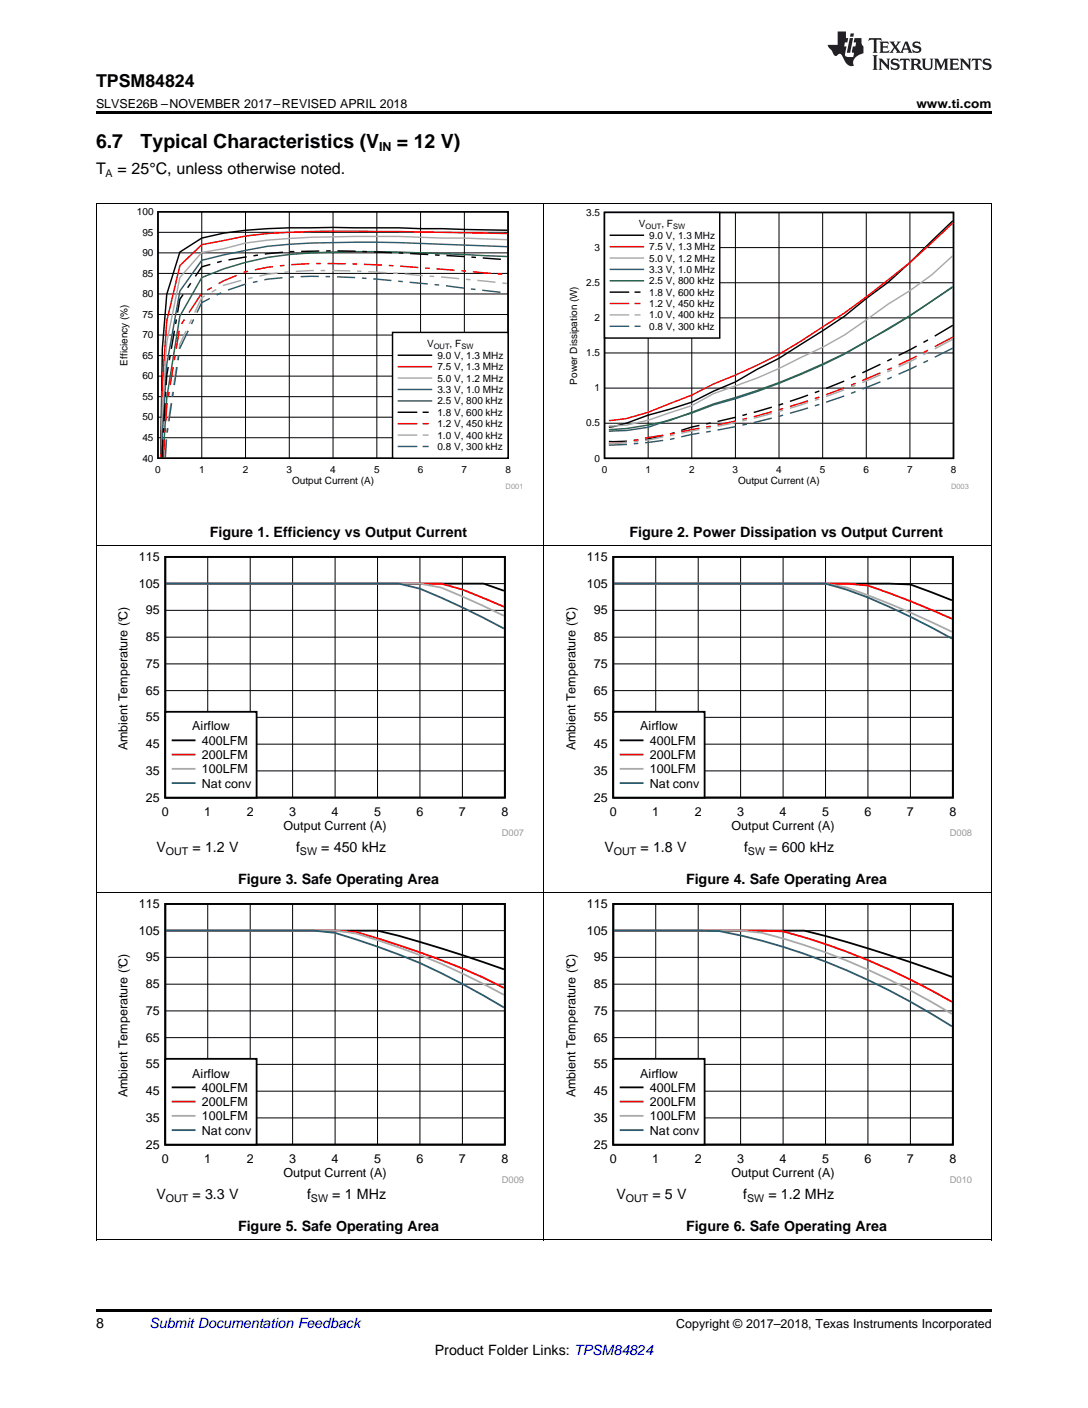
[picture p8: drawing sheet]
<svg xmlns="http://www.w3.org/2000/svg" width="216mm" height="279mm" viewBox="0 0 216 279" stroke-linecap="round" stroke-linejoin="round" font-family="sans-serif">
<path d="M19 246.1h.2zM196.7 246.1h.1zM19 259.7h177.8v.5h-177.8z" fill="#000"/>
<path d="M19.1 177.2v68.9M107.9 177.2v68.9M196.8 177.2v68.9M19 246h177.8" fill="none" stroke="#000" stroke-width=".2"/>
<path d="M22.9 178.4h81.1v56.3h-81.1z" fill-rule="evenodd" fill="#fff"/>
<path d="M32.8 179.4h67.4v47.7h-67.4zM33 184.7h41.9a255.6 255.6 0 0 1 25.1 7.7" fill="none" stroke="#000" stroke-width=".36"/>
<g fill="none" stroke="#000" stroke-width=".2">
<path d="M41.2 179.4v47.7M49.7 179.4v47.7M58.1 179.4v47.7M66.5 179.4v47.7M74.9 179.4v47.7M83.3 179.4v47.7M91.8 179.4v47.7M32.8 195.3h67.4M32.8 190h67.4M32.8 184.7h67.4M32.8 216.5h67.4M32.8 211.2h67.4"/>
<path d="M32.8 205.9h67.4M32.8 200.6h67.4M32.8 221.8h67.4"/>
</g>
<path d="M33 184.7h33.5l4.2 .3a190.4 190.4 0 0 1 25.3 9l4 2.1" fill="none" stroke="#f00" stroke-width=".36"/>
<path d="M33 184.7h33.5l4.2 .5a139.3 139.3 0 0 1 29.3 12.2" fill="none" stroke="#aaa" stroke-width=".36"/>
<path d="M33 184.7h29.3l4.2 .4a126.7 126.7 0 0 1 33.5 14.8" fill="none" stroke="#295c75" stroke-width=".36"/>
<path d="M32.8 210.1h18.1v17h-18.1z" fill-rule="evenodd" fill="#fff"/>
<path d="M32.8 210.1h18.1v17h-18.1zM34.3 215.8h4.3" fill="none" stroke="#000" stroke-width=".36"/>
<path d="M34.3 218.6h4.3" fill="none" stroke="#f00" stroke-width=".36"/>
<path d="M34.3 221.4h4.3" fill="none" stroke="#aaa" stroke-width=".36"/>
<path d="M34.3 224.3h4.3" fill="none" stroke="#295c75" stroke-width=".36"/>
<path d="M111.8 178.4h81.1v56.3h-81.1z" fill-rule="evenodd" fill="#fff"/>
<path d="M121.7 179.4h67.4v47.7h-67.4zM121.9 184.7h37.7a277.9 277.9 0 0 1 29.3 9.2" fill="none" stroke="#000" stroke-width=".36"/>
<g fill="none" stroke="#000" stroke-width=".2">
<path d="M130.1 179.4v47.7M138.6 179.4v47.7M147 179.4v47.7M155.4 179.4v47.7M163.8 179.4v47.7M172.2 179.4v47.7M180.7 179.4v47.7M121.7 195.3h67.4M121.7 190h67.4M121.7 184.7h67.4M121.7 216.5h67.4M121.7 211.2h67.4"/>
<path d="M121.7 205.9h67.4M121.7 200.6h67.4M121.7 221.8h67.4"/>
</g>
<path d="M121.9 184.7h29.3l4.2 .1a136.7 136.7 0 0 1 33.5 14" fill="none" stroke="#f00" stroke-width=".36"/>
<path d="M121.9 184.7h25.1l4.2 .4a134.3 134.3 0 0 1 37.7 16.1" fill="none" stroke="#aaa" stroke-width=".36"/>
<path d="M121.9 184.7l20.9 .1a130 130 0 0 1 46.1 18.9" fill="none" stroke="#295c75" stroke-width=".36"/>
<path d="M121.7 210.1h18.1v17h-18.1z" fill-rule="evenodd" fill="#fff"/>
<path d="M121.7 210.1h18.1v17h-18.1zM123.2 215.8h4.3" fill="none" stroke="#000" stroke-width=".36"/>
<path d="M123.2 218.6h4.3" fill="none" stroke="#f00" stroke-width=".36"/>
<path d="M123.2 221.4h4.3" fill="none" stroke="#aaa" stroke-width=".36"/>
<path d="M123.2 224.3h4.3" fill="none" stroke="#295c75" stroke-width=".36"/>
<path d="M19.1 108.3v68.9M107.9 108.3v68.9M196.8 108.3v68.9M19 177.2h177.8" fill="none" stroke="#000" stroke-width=".2"/>
<path d="M22.9 109.5h81.1v56.4h-81.1z" fill-rule="evenodd" fill="#fff"/>
<path d="M32.8 110.5h67.4v47.8h-67.4zM33 115.8h63l4 1.4" fill="none" stroke="#000" stroke-width=".36"/>
<g fill="none" stroke="#000" stroke-width=".2">
<path d="M32.8 115.8h67.4M41.2 110.5v47.8M49.7 110.5v47.8M58.1 110.5v47.8M66.5 110.5v47.8M74.9 110.5v47.8M83.3 110.5v47.8M91.8 110.5v47.8M32.8 137h67.4M32.8 131.7h67.4M32.8 126.4h67.4M32.8 121.1h67.4"/>
<path d="M32.8 153h67.4M32.8 147.7h67.4M32.8 142.3h67.4"/>
</g>
<path d="M33 115.8h54.5l4.3 1.2 8.2 3.4" fill="none" stroke="#f00" stroke-width=".36"/>
<path d="M33 115.8h50.3l4.2 .8 4.3 1.8 8.2 3.8" fill="none" stroke="#aaa" stroke-width=".36"/>
<path d="M33 115.8h46.1l4.2 1a168.5 168.5 0 0 1 16.7 7.9" fill="none" stroke="#295c75" stroke-width=".36"/>
<path d="M32.8 141.2h18.1v17.1h-18.1z" fill-rule="evenodd" fill="#fff"/>
<path d="M32.8 141.2h18.1v17.1h-18.1zM34.3 146.9h4.3" fill="none" stroke="#000" stroke-width=".36"/>
<path d="M34.3 149.7h4.3" fill="none" stroke="#f00" stroke-width=".36"/>
<path d="M34.3 152.6h4.3" fill="none" stroke="#aaa" stroke-width=".36"/>
<path d="M34.3 155.4h4.3" fill="none" stroke="#295c75" stroke-width=".36"/>
<path d="M111.8 109.5h81.1v56.4h-81.1z" fill-rule="evenodd" fill="#fff"/>
<path d="M121.7 110.5h67.4v47.8h-67.4zM121.9 115.8h54.5l4.3 .2 8.2 3.1" fill="none" stroke="#000" stroke-width=".36"/>
<g fill="none" stroke="#000" stroke-width=".2">
<path d="M121.7 115.8h67.4M130.1 110.5v47.8M138.6 110.5v47.8M147 110.5v47.8M155.4 110.5v47.8M163.8 110.5v47.8M172.2 110.5v47.8M180.7 110.5v47.8M121.7 137h67.4M121.7 131.7h67.4M121.7 126.4h67.4M121.7 121.1h67.4"/>
<path d="M121.7 153h67.4M121.7 147.7h67.4M121.7 142.3h67.4"/>
</g>
<path d="M121.9 115.8h46.1l4.2 .4a185.2 185.2 0 0 1 16.7 6.6" fill="none" stroke="#f00" stroke-width=".36"/>
<path d="M121.9 115.8h41.9l4.2 .8a194.4 194.4 0 0 1 20.9 8.8" fill="none" stroke="#aaa" stroke-width=".36"/>
<path d="M121.9 115.8h41.9a83 83 0 0 1 16.9 6.6l8.2 4.3" fill="none" stroke="#295c75" stroke-width=".36"/>
<path d="M121.7 141.2h18.1v17.1h-18.1z" fill-rule="evenodd" fill="#fff"/>
<path d="M121.7 141.2h18.1v17.1h-18.1zM123.2 146.9h4.3" fill="none" stroke="#000" stroke-width=".36"/>
<path d="M123.2 149.7h4.3" fill="none" stroke="#f00" stroke-width=".36"/>
<path d="M123.2 152.6h4.3" fill="none" stroke="#aaa" stroke-width=".36"/>
<path d="M123.2 155.4h4.3" fill="none" stroke="#295c75" stroke-width=".36"/>
<path d="M19.1 40.4v68M107.9 40.4v68M196.8 40.4v68M19 108.3h177.8" fill="none" stroke="#000" stroke-width=".2"/>
<path d="M23.4 41.2h80.2v55.8h-80.2z" fill-rule="evenodd" fill="#fff"/>
<g fill="none" stroke="#000" stroke-width=".29">
<path d="M31.3 42h69.5v48.9h-69.5zM36.3 58.4l-.6 1-.5 2.6M37.9 56.2l-.7 .9M41.7 52.5l-1.7 .5-1.2 1.8M44 51.8l-.9 .3M48.9 51l-3.6 .6M51.2 50.6l-.9 .2M56.2 50.1l-3.7 .3M58.4 49.9h-.9M63.4 49.8l-3.6 .1M65.6 49.8h-.9M67 49.8l3.6 .1"/>
<path d="M71.9 49.9h.9M74.2 50l3.6 .1M79.1 50.2h.9M81.4 50.3l3.6 .2M86.3 50.6h.9M88.6 50.7l3.6 .2M93.5 51l.9 .1M95.8 51.2l3.6 .3M100.7 45.7l-4.2-.1a831.4 831.4 0 0 0-39.1-.4 72.8 72.8 0 0 0-17.4 2l-4.3 2.8-2.6 8.4-.9 10.8-.3 21.6M32.9 77.8l-.1 .9M33.4 72.8l-.3 1.7-.1 1.9M33.8 70.6l-.2 .9"/>
<path d="M34.6 65.6l-.6 3.6M35 63.4l-.2 .9M32.3 87.2l-.1 3.6M32.5 85l-.1 .9M32.8 80l-.3 3.6"/>
</g>
<g fill="none" stroke="#000" stroke-width=".2">
<path d="M31.3 58.3h69.5M31.3 54.3h69.5M31.3 50.2h69.5M31.3 46.1h69.5M40 42v49M48.7 42v49M57.4 42v49M66.1 42v49M74.8 42v49M83.5 42v49M92.1 42v49M31.3 78.7h69.5"/>
<path d="M31.3 74.6h69.5M31.3 70.6h69.5M31.3 66.5h69.5M31.3 62.4h69.5M31.3 86.9h69.5M31.3 82.8h69.5"/>
</g>
<g fill="none" stroke="#f00" stroke-width=".29">
<path d="M39.9 58.4l-2.4 3.6M42 57.1l-.9 .5M47 54.6l-2.6 1.1-1 .6M49.2 53.8l-.9 .3M54.2 52.9l-3.6 .7M56.4 52.7l-.9 .1M61.4 52.3l-3.6 .2M62.7 52.3h.9M65 52.3h3.6M69.9 52.4h.9M72.2 52.5l3.6 .1M77.2 52.7h.9"/>
<path d="M79.4 52.8l3.6 .3M84.4 53.2l.9 .1M86.6 53.4l3.6 .2M91.6 53.7l.9 .1M93.8 53.9l3.6 .3M98.8 54.3l.9 .1M100.7 46.3h-4.2a941.7 941.7 0 0 0-34.8-.4 77.6 77.6 0 0 0-17.3 1.8l-4.4 .9-4.3 4.1-2.6 11-.9 12.6-.3 14.5M33.6 77.8l-.2 .9M34.4 72.8l-.6 3.6M34.7 70.6l-.1 .9M35.6 65.6l-.6 3.6M36.6 63.4l-.6 .9"/>
<path d="M32.7 87.2l-.3 3.6M32.8 85v.9M33.2 80l-.3 3.6"/>
</g>
<g fill="none" stroke="#aaa" stroke-width=".29">
<path d="M40.7 58.7l-.7 .4-1.4 2.9M42.9 57.5l-.9 .5M47.9 55.6l-3.6 1.1M50.1 55.1l-.9 .2M55.1 54.2l-2 .2-1.6 .4M57.3 53.9l-.9 .1M62.3 53.7l-3.6 .2M63.6 53.7h.9M65.9 53.7l3.6 .1M70.8 53.8h.9M73.1 53.9l3.6 .2M78.1 54.2h.8"/>
<path d="M80.3 54.4l3.6 .3M85.3 54.8l.9 .1M87.5 55l3.6 .3M92.5 55.4l.9 .1M94.7 55.6l3.6 .4M99.7 56.2l.9 .1M100.7 47.6l-8.6-.4h-4.3a284.9 284.9 0 0 0-34.7 .5l-4.4 .5-4.3 1.2-4.4 .7-4.3 5-2.6 12.9-.9 13.7-.2 9.1M34.3 77.8l-.2 .9M35 72.8l-.5 3.6M35.4 70.6l-.2 .9M36.9 65.6l-1.2 2.7-.1 .9M38 63.4l-.4 .9"/>
<path d="M33 87.2l-.3 3.6M33.2 85l-.1 .9M33.9 80l-.5 3.6"/>
</g>
<g fill="none" stroke="#295c75" stroke-width=".29">
<path d="M41.6 59.2l-1.6 .8-.9 2M43.9 58.1l-.9 .4M48.8 56.3l-3.6 1.2M51.1 55.8l-.9 .2M56.1 55.1l-3.7 .4M58.3 55h-.9M63.3 54.9h-3.6M64.6 54.9h.9M66.9 54.9l3.6 .2M71.8 55.2h.9M74.1 55.3l3.6 .4M79 55.8l.9 .1"/>
<path d="M81.3 56l3.6 .3M86.2 56.5l.9 .1M88.5 56.7l3.6 .5M93.4 57.3l1 .1M95.7 57.6l3.6 .4M100.7 58.1h.1M100.7 49a609.7 609.7 0 0 0-34.6-.9 89.1 89.1 0 0 0-21.7 2.5l-4.4 1.1-4.3 6.1-2.6 14.6-.9 13.8-.1 4.6M34.4 77.8l-.1 .9M35.1 72.8l-.5 3.6M35.5 70.6l-.2 .9M37.3 65.6l-1.6 3.6M38.4 63.4l-.4 .9"/>
<path d="M33 87.2l-.2 3.6M33.3 85l-.1 .9M34 80l-.5 3.6"/>
</g>
<path d="M100.7 50.9a529.9 529.9 0 0 0-34.6-.9 69.2 69.2 0 0 0-21.7 3.4l-4.4 1.7-4.3 7.6-2.6 16.3-.7 11.8" fill="none" stroke="#286b49" stroke-width=".29"/>
<path d="M77.9 66h22.9v24.9h-22.9z" fill-rule="evenodd" fill="#fff"/>
<path d="M77.9 66h22.9v24.9h-22.9zM79.1 70.5h6.5M79.1 81.8h3.6M84 81.8h.9" fill="none" stroke="#000" stroke-width=".29"/>
<path d="M79.1 72.8h6.5M79.1 84.1h3.6M84 84.1h.9" fill="none" stroke="#f00" stroke-width=".29"/>
<path d="M79.1 75h6.5M79.1 86.3h3.6M84 86.3h.9" fill="none" stroke="#aaa" stroke-width=".29"/>
<path d="M79.1 77.3h6.5M79.1 88.6h3.6M84 88.6h.9" fill="none" stroke="#295c75" stroke-width=".29"/>
<path d="M79.1 79.5h6.5" fill="none" stroke="#286b49" stroke-width=".29"/>
<path d="M112.6 41.4h79.6v55.6h-79.6z" fill-rule="evenodd" fill="#fff"/>
<g fill="none" stroke="#000" stroke-width=".29">
<path d="M120 42.2h69.2v48.8h-69.2zM189.1 43.8l-8.5 8.3-4.4 3.9-4.3 3.2-4.3 3.6-13 8.3-4.3 2.2-4.4 2.5-4.3 1.8-4.3 2.2-4.4 1.4-4.3 1.2-4.3 1.6-3.5 .8M160.3 78.4l-3.5 1.2M162.6 77.6l-.9 .3M167.5 75.6l-3.6 1.5M169.8 74.6l-.9 .4M174.7 72.3l-3.6 1.7M177 71.2l-.9 .4M181.9 68.7l-3.6 1.8M184.1 67.5l-.9 .4M189.1 64.6l-3.6 2.1M124.4 87.5l-3.6 .1"/>
<path d="M126.7 87.3l-.9 .1M131.6 86.4l-3.6 .7M133.9 85.8l-.9 .3M138.8 84.4l-3.6 1M141 83.9l-.9 .2M146 82.8l-3.6 .8M148.2 82.2l-.9 .2M153.2 80.8l-3.6 1M155.4 80.1l-.9 .3"/>
</g>
<g fill="none" stroke="#000" stroke-width=".2">
<path d="M120 56.1h69.2M120 49.1h69.2M128.6 42.2v48.8M137.3 42.2v48.8M145.9 42.2v48.8M154.6 42.2v48.8M163.2 42.2v48.8M171.9 42.2v48.8M180.6 42.2v48.8M120 77h69.2M120 70h69.2M120 63.1h69.2"/>
<path d="M120 84h69.2"/>
</g>
<g fill="none" stroke="#f00" stroke-width=".29">
<path d="M189.1 44.3a160.1 160.1 0 0 1-21.5 17.8l-4.4 2.8a90.5 90.5 0 0 1-21.6 11.3l-4.3 2.2-8.7 3.4-4.3 1.3-3.5 .4M160.3 79.5l-3.5 1.2M162.6 78.8l-.9 .3M167.5 77l-3.6 1.3M169.8 76.1l-.9 .3M174.7 74l-3.6 1.5M177 73l-.9 .4M181.9 70.7l-3.6 1.7M184.1 69.5l-.9 .5M189.1 66.9l-3.6 1.9M124.4 87.7l-3.6 .3M126.7 87.2l-.9 .2"/>
<path d="M131.6 86.4l-3.6 .6M133.9 86l-.9 .2M138.8 85l-3.6 .7M141 84.6l-.9 .1M146 83.6l-3.6 .7M148.2 83l-.9 .2M153.2 81.7l-3.6 1M155.4 81.1l-.9 .2"/>
</g>
<g fill="none" stroke="#aaa" stroke-width=".29">
<path d="M189.1 50.7l-4.2 3.9-4.3 3.1-4.4 2.7-8.6 6.1-4.4 2.4-4.3 2a98.5 98.5 0 0 1-17.3 7.2l-4.3 2.4-8.7 2.9-4.3 1-3.5 .1M160.3 79.9l-3.5 1.1M162.6 79.1l-.9 .3M167.5 77.4l-3.6 1.3M169.8 76.4l-.9 .4M174.7 74.4l-3.6 1.5M177 73.4l-.9 .4M181.9 71.1l-3.6 1.7M184.1 69.9l-.9 .5M189.1 67.3l-3.6 1.9M124.4 87.8l-3.6 .2M126.7 87.6l-.9 .1"/>
<path d="M131.6 86.7l-3.6 .7M133.9 86.3l-.9 .1M138.8 85.2l-3.6 .8M141 84.9l-.9 .1M146 83.8l-3.6 .8M148.2 83.3l-.9 .2M153.2 82l-3.6 1M155.4 81.4l-.9 .3"/>
</g>
<g fill="none" stroke="#295c75" stroke-width=".29">
<path d="M189.1 56.9a199.9 199.9 0 0 1-21.5 13.4 135.7 135.7 0 0 1-26 10l-4.3 1.7-4.4 1.3a31 31 0 0 1-12.1 2.3M167.5 78.6l-3.6 1.2M169.8 77.7l-.9 .4M174.7 75.8l-3.6 1.4M177 74.9l-.9 .3M181.9 72.6l-3.6 1.7M184.1 71.5l-.9 .5M189.1 69.1l-3.6 1.8M124.4 88.2l-3.6 .1M126.7 88l-.9 .1M131.6 87.4l-3.6 .5M133.9 87l-.9 .2"/>
<path d="M138.8 86l-3.6 .7M141 85.6l-.9 .1M146 84.7l-3.6 .6M148.2 84.2l-.9 .2M153.2 83l-3.6 .9M155.4 82.4l-.9 .2M160.3 81l-3.5 1M162.6 80.3l-.9 .2"/>
</g>
<path d="M189.1 57a168.2 168.2 0 0 1-25.9 15.2 130.7 130.7 0 0 1-21.6 8l-8.7 3.2a49.7 49.7 0 0 1-12.1 1.9" fill="none" stroke="#286b49" stroke-width=".29"/>
<path d="M120 42.2h22.8v24.9h-22.8z" fill-rule="evenodd" fill="#fff"/>
<path d="M120 42.2h22.8v24.9h-22.8zM121.1 46.7h6.6M121.1 58h3.6M126.1 58h.9" fill="none" stroke="#000" stroke-width=".29"/>
<path d="M121.1 48.9h6.6M121.1 60.2h3.6M126.1 60.2h.9" fill="none" stroke="#f00" stroke-width=".29"/>
<path d="M121.1 51.2h6.6M121.1 62.5h3.6M126.1 62.5h.9" fill="none" stroke="#aaa" stroke-width=".29"/>
<path d="M121.1 53.5h6.6M121.1 64.7h3.6M126.1 64.7h.9" fill="none" stroke="#295c75" stroke-width=".29"/>
<path d="M121.1 55.7h6.6" fill="none" stroke="#286b49" stroke-width=".29"/>
<path d="M19 40.4h177.8" fill="none" stroke="#000" stroke-width=".2"/>
<path d="M19 22h177.8v.5h-177.8z" fill="#000"/>
<g fill="#231f20">
<path d="M172.5 7.6l-.1 .5 .4-.2h.6v.1v2.1l-.2 .4h.9l-.2-.4v-2.1l.1-.1h.5l.5 .2-.2-.5zM174.5 8.3l.2 .3v1.5l-.2 .4h1.8l.2-.6a1.04 1.04 0 0 1-1.3 .2v-.7h.6l.3 .2v-.6l-.3 .2h-.6v-.6l.8-.1 .4 .3-.2-.5zM176.5 8.3l.9 1.1-.9 1.1h.8l-.2-.2 .4-.7 .5 .7-.2 .2h1.5l-.2-.2 .2-.4h.9l.1 .4-.2 .2h1l-.3-.3-.7-1.9h-.5l-.9 2-.8-1 .9-1h-.8l.1 .3-.4 .5-.3-.6 .1-.2zM179.7 8.6l.4 1h-.7zM181.3 8.4a.63 .63 0 0 0-.2 .7 .63 .63 0 0 0 .6 .4l.6 .2 .1 .2a.75 .75 0 0 1-.7 .4 .75 .75 0 0 1-.6-.5l.1 .7 .1-.1a1.11 1.11 0 0 0 1.5-.6 1.13 1.13 0 0 0-1.2-.8l-.1-.4a1.04 1.04 0 0 1 1.2 .2l-.2-.5-.2 .1-.4-.2zM173.2 10.9l.2 .4v2.2l-.2 .4h1l-.3-.4v-2.2l.3-.4zM174.3 11.6l.3 .4v1.5l-.3 .4h.8l-.2-.4v-1.3l1.5 1.7v-1.9l.2-.4h-.7l.2 .4v.9l-1.1-1.3zM177 11.8a.62 .62 0 0 0-.2 .7 .62 .62 0 0 0 .6 .4l.6 .1 .1 .3a.76 .76 0 0 1-.7 .3 .76 .76 0 0 1-.7-.4l.2 .7 .1-.1a1.11 1.11 0 0 0 1.5-.6 1.13 1.13 0 0 0-1.2-.8l-.1-.4a1.04 1.04 0 0 1 1.2 .2l-.2-.6-.2 .1-.5-.1zM178.7 11.6l-.2 .6a.61 .61 0 0 1 .8-.3v1.6l-.2 .4h.9l-.2-.4v-1.6a.63 .63 0 0 1 .7 .3l-.1-.6zM180.6 11.6l.3 .4v1.5l-.3 .4h1l-.2-.2-.1-.8 .6 .2a.76 .76 0 0 0 1.2 .7l-1-1a.58 .58 0 0 0 .6-.5 .58 .58 0 0 0-.5-.6zM181.4 11.9h.1a.45 .45 0 0 1 .5 .1 .45 .45 0 0 1 .1 .5l-.8 .2zM182.9 11.6l.2 .2a2.17 2.17 0 0 0 .3 1.9 .99 .99 0 0 0 1.6-.6v-1.1l.2-.4h-.7l.2 .2a1.92 1.92 0 0 1-.2 1.8 .6 .6 0 0 1-.9-.5v-1.1l.2-.4zM185.4 11.6l.2 .4v1.5l-.2 .4h.7l-.2-.4v-1.4l.8 1.8 .8-1.8v1.4l-.2 .4h.9l-.2-.4v-1.5l.2-.4h-.8l-.6 1.5-.6-1.5zM188.4 11.6l.2 .4v1.5l-.2 .4h1.8l.1-.6a1.04 1.04 0 0 1-1.2 .1v-.6h.5l.4 .2v-.6l-.4 .2h-.5v-.7h.8l.3 .3-.1-.6zM190.5 11.6l.2 .4v1.5l-.2 .4h.7l-.2-.4v-1.3l1.5 1.7v-1.9l.2-.4h-.7l.2 .4v.9l-1.1-1.3zM192.9 11.6l-.1 .6a.61 .61 0 0 1 .7-.3l.1 1.6-.3 .4h1l-.3-.4 .1-1.6a.63 .63 0 0 1 .7 .3l-.1-.6zM195.2 11.8a.62 .62 0 0 0-.2 .7 .62 .62 0 0 0 .6 .4l.6 .1 .1 .3a.76 .76 0 0 1-.7 .3 .76 .76 0 0 1-.6-.4l.1 .7 .1-.1a1.11 1.11 0 0 0 1.6-.6 1.13 1.13 0 0 0-1.3-.8l-.1-.4a1.04 1.04 0 0 1 1.2 .2l-.1-.6-.2 .1-.5-.1z"/>
<path d="M166.2 6.3v2.6h-1.9v.4l.8 .9a.91 .91 0 0 0 1 .8 .56 .56 0 0 1 .5-.3 .56 .56 0 0 1 .5 .3l.4 .8a1.53 1.53 0 0 0 1.9 1.2 1.54 1.54 0 0 1 1-2.1l.9-.3v-1.4a1.52 1.52 0 0 1-.4-1.6h-1.3l-.2 .8h.5l-.2 .8h-.5l-.1 1v.2l.4 .1-.2 .8a1.93 1.93 0 0 1-1.6-.3l.3-1.8h-.5l.2-.8h.4l.2-.8h-.4v-1.3zM168.6 7.6l-.6 2.9h.7l.6-2.9zM168.8 6.6l-.1 .7h.6l.2-.7z"/>
</g>
<g font-size="3.9">
<text x="19" y="29.3">6.7</text>
<text x="27.9" y="29.3">Typical Characteristics (V</text>
<text x="78.8" y="29.3">= 12 V)</text>
</g>
<text font-size="3.5" x="19" y="17.3">TPSM84824</text>
<g font-size="3.2">
<text x="19" y="34.4">T</text>
<text x="23.3" y="34.4">= 25°C, unless otherwise noted.</text>
</g>
<g font-size="2.8">
<text x="41.6" y="106.6">Figure 1. Efficiency vs Output Current</text>
<text x="124.9" y="106.6">Figure 2. Power Dissipation vs Output Current</text>
<text x="31" y="169.1">V</text>
<text x="38.2" y="169.1">= 1.2 V</text>
<text x="58.7" y="169.1">f</text>
<text x="63.7" y="169.1">= 450 kHz</text>
<text x="119.9" y="169.1">V</text>
<text x="127.1" y="169.1">= 1.8 V</text>
<text x="147.6" y="169.1">f</text>
<text x="152.6" y="169.1">= 600 kHz</text>
<text x="47.2" y="175.5">Figure 3. Safe Operating Area</text>
<text x="136.1" y="175.5">Figure 4. Safe Operating Area</text>
<text x="31" y="238">V</text>
<text x="38.2" y="238">= 3.3 V</text>
<text x="60.9" y="238">f</text>
<text x="65.9" y="238">= 1 MHz</text>
<text x="122.3" y="238">V</text>
<text x="129.5" y="238">= 5 V</text>
<text x="147.5" y="238">f</text>
<text x="152.5" y="238">= 1.2 MHz</text>
<text x="47.2" y="244.3">Figure 5. Safe Operating Area</text>
<text x="136.1" y="244.3">Figure 6. Safe Operating Area</text>
<text x="19" y="263.6">8</text>
<text x="86.3" y="268.9">Product Folder Links: TPSM84824</text>
</g>
<text font-size="2.8" fill="#0000c8" x="29.6" y="263.6">Submit Documentation Feedback</text>
<g font-size="2.5">
<text x="19" y="21.4">SLVSE26B –NOVEMBER 2017–REVISED APRIL 2018</text>
<text x="181.9" y="21.4">www.ti.com</text>
<text x="75.2" y="30.1">IN</text>
<text x="27.6" y="111.3">115</text>
<text x="116.5" y="111.3">115</text>
<text x="27.6" y="116.6">105</text>
<text x="116.5" y="116.6">105</text>
<text x="28.9" y="121.9">95</text>
<text x="117.8" y="121.9">95</text>
<text x="28.9" y="127.2">85</text>
<text x="117.8" y="127.2">85</text>
<text x="28.9" y="137.9">65</text>
<text x="28.9" y="132.5">75</text>
<text x="117.8" y="137.9">65</text>
<text x="117.8" y="132.5">75</text>
<text x="28.9" y="143.2">55</text>
<text x="117.8" y="143.2">55</text>
<text x="25.3" y="148.9" transform="rotate(-90 25.3 148.9)">Ambient Temperature (°C)</text>
<text x="28.9" y="148.5">45</text>
<text x="38.2" y="145">Airflow</text>
<text x="40.1" y="147.8">400LFM</text>
<text x="114.2" y="148.9" transform="rotate(-90 114.2 148.9)">Ambient Temperature (°C)</text>
<text x="117.8" y="148.5">45</text>
<text x="127.1" y="145">Airflow</text>
<text x="129" y="147.8">400LFM</text>
<text x="28.9" y="153.8">35</text>
<text x="40.1" y="150.6">200LFM</text>
<text x="40.1" y="153.4">100LFM</text>
<text x="117.8" y="153.8">35</text>
<text x="129" y="150.6">200LFM</text>
<text x="129" y="153.4">100LFM</text>
<text x="28.9" y="159.1">25</text>
<text x="32.1" y="161.9">0</text>
<text x="40.1" y="156.3">Nat conv</text>
<text x="40.5" y="161.9">1</text>
<text x="49" y="161.9">2</text>
<text x="57.4" y="161.9">3</text>
<text x="65.8" y="161.9">4</text>
<text x="74.2" y="161.9">5</text>
<text x="82.6" y="161.9">6</text>
<text x="91.1" y="161.9">7</text>
<text x="99.5" y="161.9">8</text>
<text x="117.8" y="159.1">25</text>
<text x="121" y="161.9">0</text>
<text x="129" y="156.3">Nat conv</text>
<text x="129.4" y="161.9">1</text>
<text x="137.9" y="161.9">2</text>
<text x="146.3" y="161.9">3</text>
<text x="154.7" y="161.9">4</text>
<text x="163.1" y="161.9">5</text>
<text x="171.5" y="161.9">6</text>
<text x="180" y="161.9">7</text>
<text x="188.4" y="161.9">8</text>
<text x="56.3" y="164.7">Output Current (A)</text>
<text x="145.2" y="164.7">Output Current (A)</text>
<text x="27.6" y="185.5">105</text>
<text x="27.6" y="180.2">115</text>
<text x="116.5" y="185.5">105</text>
<text x="116.5" y="180.2">115</text>
<text x="28.9" y="190.8">95</text>
<text x="117.8" y="190.8">95</text>
<text x="28.9" y="196.1">85</text>
<text x="117.8" y="196.1">85</text>
<text x="28.9" y="201.4">75</text>
<text x="117.8" y="201.4">75</text>
<text x="28.9" y="206.7">65</text>
<text x="117.8" y="206.7">65</text>
<text x="28.9" y="212">55</text>
<text x="38.2" y="213.8">Airflow</text>
<text x="117.8" y="212">55</text>
<text x="127.1" y="213.8">Airflow</text>
<text x="25.3" y="217.8" transform="rotate(-90 25.3 217.8)">Ambient Temperature (°C)</text>
<text x="28.9" y="217.3">45</text>
<text x="40.1" y="216.6">400LFM</text>
<text x="40.1" y="219.5">200LFM</text>
<text x="114.2" y="217.8" transform="rotate(-90 114.2 217.8)">Ambient Temperature (°C)</text>
<text x="117.8" y="217.3">45</text>
<text x="129" y="216.6">400LFM</text>
<text x="129" y="219.5">200LFM</text>
<text x="28.9" y="227.9">25</text>
<text x="28.9" y="222.6">35</text>
<text x="40.1" y="222.3">100LFM</text>
<text x="40.1" y="225.1">Nat conv</text>
<text x="117.8" y="227.9">25</text>
<text x="117.8" y="222.6">35</text>
<text x="129" y="222.3">100LFM</text>
<text x="129" y="225.1">Nat conv</text>
<text x="32.1" y="230.8">0</text>
<text x="40.5" y="230.8">1</text>
<text x="49" y="230.8">2</text>
<text x="56.3" y="233.6">Output Current (A)</text>
<text x="57.4" y="230.8">3</text>
<text x="65.8" y="230.8">4</text>
<text x="74.2" y="230.8">5</text>
<text x="82.6" y="230.8">6</text>
<text x="91.1" y="230.8">7</text>
<text x="99.5" y="230.8">8</text>
<text x="121" y="230.8">0</text>
<text x="129.4" y="230.8">1</text>
<text x="137.9" y="230.8">2</text>
<text x="145.2" y="233.6">Output Current (A)</text>
<text x="146.3" y="230.8">3</text>
<text x="154.7" y="230.8">4</text>
<text x="163.1" y="230.8">5</text>
<text x="171.5" y="230.8">6</text>
<text x="180" y="230.8">7</text>
<text x="188.4" y="230.8">8</text>
<text x="134.2" y="263.6">Copyright © 2017–2018, Texas Instruments Incorporated</text>
</g>
<g font-size="2.1">
<text x="21" y="35.1">A</text>
<text x="32.9" y="169.7">OUT</text>
<text x="59.5" y="169.7">SW</text>
<text x="121.8" y="169.7">OUT</text>
<text x="148.4" y="169.7">SW</text>
<text x="32.9" y="238.5">OUT</text>
<text x="61.7" y="238.5">SW</text>
<text x="124.2" y="238.5">OUT</text>
<text x="148.2" y="238.5">SW</text>
</g>
<g font-size="2">
<text x="27.2" y="42.7">100</text>
<text x="28.3" y="46.8">95</text>
<text x="116.3" y="42.8">3.5</text>
<text x="126.8" y="45.1">V</text>
<text x="128.8" y="47.4">9.0 V, 1.3 MHz</text>
<text x="131.3" y="45.1">, F</text>
<text x="28.3" y="50.8">90</text>
<text x="118" y="49.8">3</text>
<text x="128.8" y="49.6">7.5 V, 1.3 MHz</text>
<text x="128.8" y="51.9">5.0 V, 1.2 MHz</text>
<text x="28.3" y="59">80</text>
<text x="28.3" y="54.9">85</text>
<text x="116.3" y="56.8">2.5</text>
<text x="128.8" y="54.2">3.3 V, 1.0 MHz</text>
<text x="128.8" y="56.4">2.5 V, 800 kHz</text>
<text x="128.8" y="58.7">1.8 V, 600 kHz</text>
<text x="28.3" y="63.1">75</text>
<text x="118" y="63.7">2</text>
<text x="128.8" y="60.9">1.2 V, 450 kHz</text>
<text x="128.8" y="63.2">1.0 V, 400 kHz</text>
<text x="128.8" y="65.4">0.8 V, 300 kHz</text>
<text x="28.3" y="71.2">65</text>
<text x="28.3" y="67.1">70</text>
<text x="84.8" y="68.9">V</text>
<text x="86.8" y="71.2">9.0 V, 1.3 MHz</text>
<text x="89.2" y="68.9">, F</text>
<text x="116.3" y="70.7">1.5</text>
<text x="25.3" y="72.5" transform="rotate(-90 25.3 72.5)">Efficiency (%)</text>
<text x="28.3" y="75.3">60</text>
<text x="86.8" y="73.5">7.5 V, 1.3 MHz</text>
<text x="86.8" y="75.7">5.0 V, 1.2 MHz</text>
<text x="86.8" y="78">3.3 V, 1.0 MHz</text>
<text x="114.5" y="76.3" transform="rotate(-90 114.5 76.3)">Power Dissipation (W)</text>
<text x="118" y="77.7">1</text>
<text x="28.3" y="83.4">50</text>
<text x="28.3" y="79.4">55</text>
<text x="86.8" y="80.2">2.5 V, 800 kHz</text>
<text x="86.8" y="82.5">1.8 V, 600 kHz</text>
<text x="28.3" y="87.5">45</text>
<text x="86.8" y="84.8">1.2 V, 450 kHz</text>
<text x="86.8" y="87">1.0 V, 400 kHz</text>
<text x="86.8" y="89.3">0.8 V, 300 kHz</text>
<text x="116.3" y="84.6">0.5</text>
<text x="28.3" y="91.6">40</text>
<text x="30.8" y="93.9">0</text>
<text x="39.5" y="93.9">1</text>
<text x="48.2" y="93.9">2</text>
<text x="56.9" y="93.9">3</text>
<text x="65.5" y="93.9">4</text>
<text x="74.2" y="93.9">5</text>
<text x="82.9" y="93.9">6</text>
<text x="91.6" y="93.9">7</text>
<text x="100.3" y="93.9">8</text>
<text x="118" y="91.6">0</text>
<text x="119.4" y="93.9">0</text>
<text x="128.1" y="93.9">1</text>
<text x="136.7" y="93.9">2</text>
<text x="145.4" y="93.9">3</text>
<text x="154" y="93.9">4</text>
<text x="162.7" y="93.9">5</text>
<text x="171.4" y="93.9">6</text>
<text x="180" y="93.9">7</text>
<text x="188.7" y="93.9">8</text>
<text x="58" y="96.1">Output Current (A)</text>
<text x="146.5" y="96.1">Output Current (A)</text>
</g>
<g font-size="1.9" fill="#999">
<text x="99.6" y="165.8">D007</text>
<text x="188.5" y="165.8">D008</text>
<text x="99.6" y="234.7">D009</text>
<text x="188.5" y="234.7">D010</text>
</g>
<g font-size="1.5">
<text x="128.1" y="45.5">OUT</text>
<text x="133.6" y="45.5">SW</text>
<text x="86.1" y="69.3">OUT</text>
<text x="91.5" y="69.3">SW</text>
</g>
<g font-size="1.5" fill="#999">
<text x="100.3" y="97">D001</text>
<text x="188.7" y="97">D003</text>
</g>
</svg>
